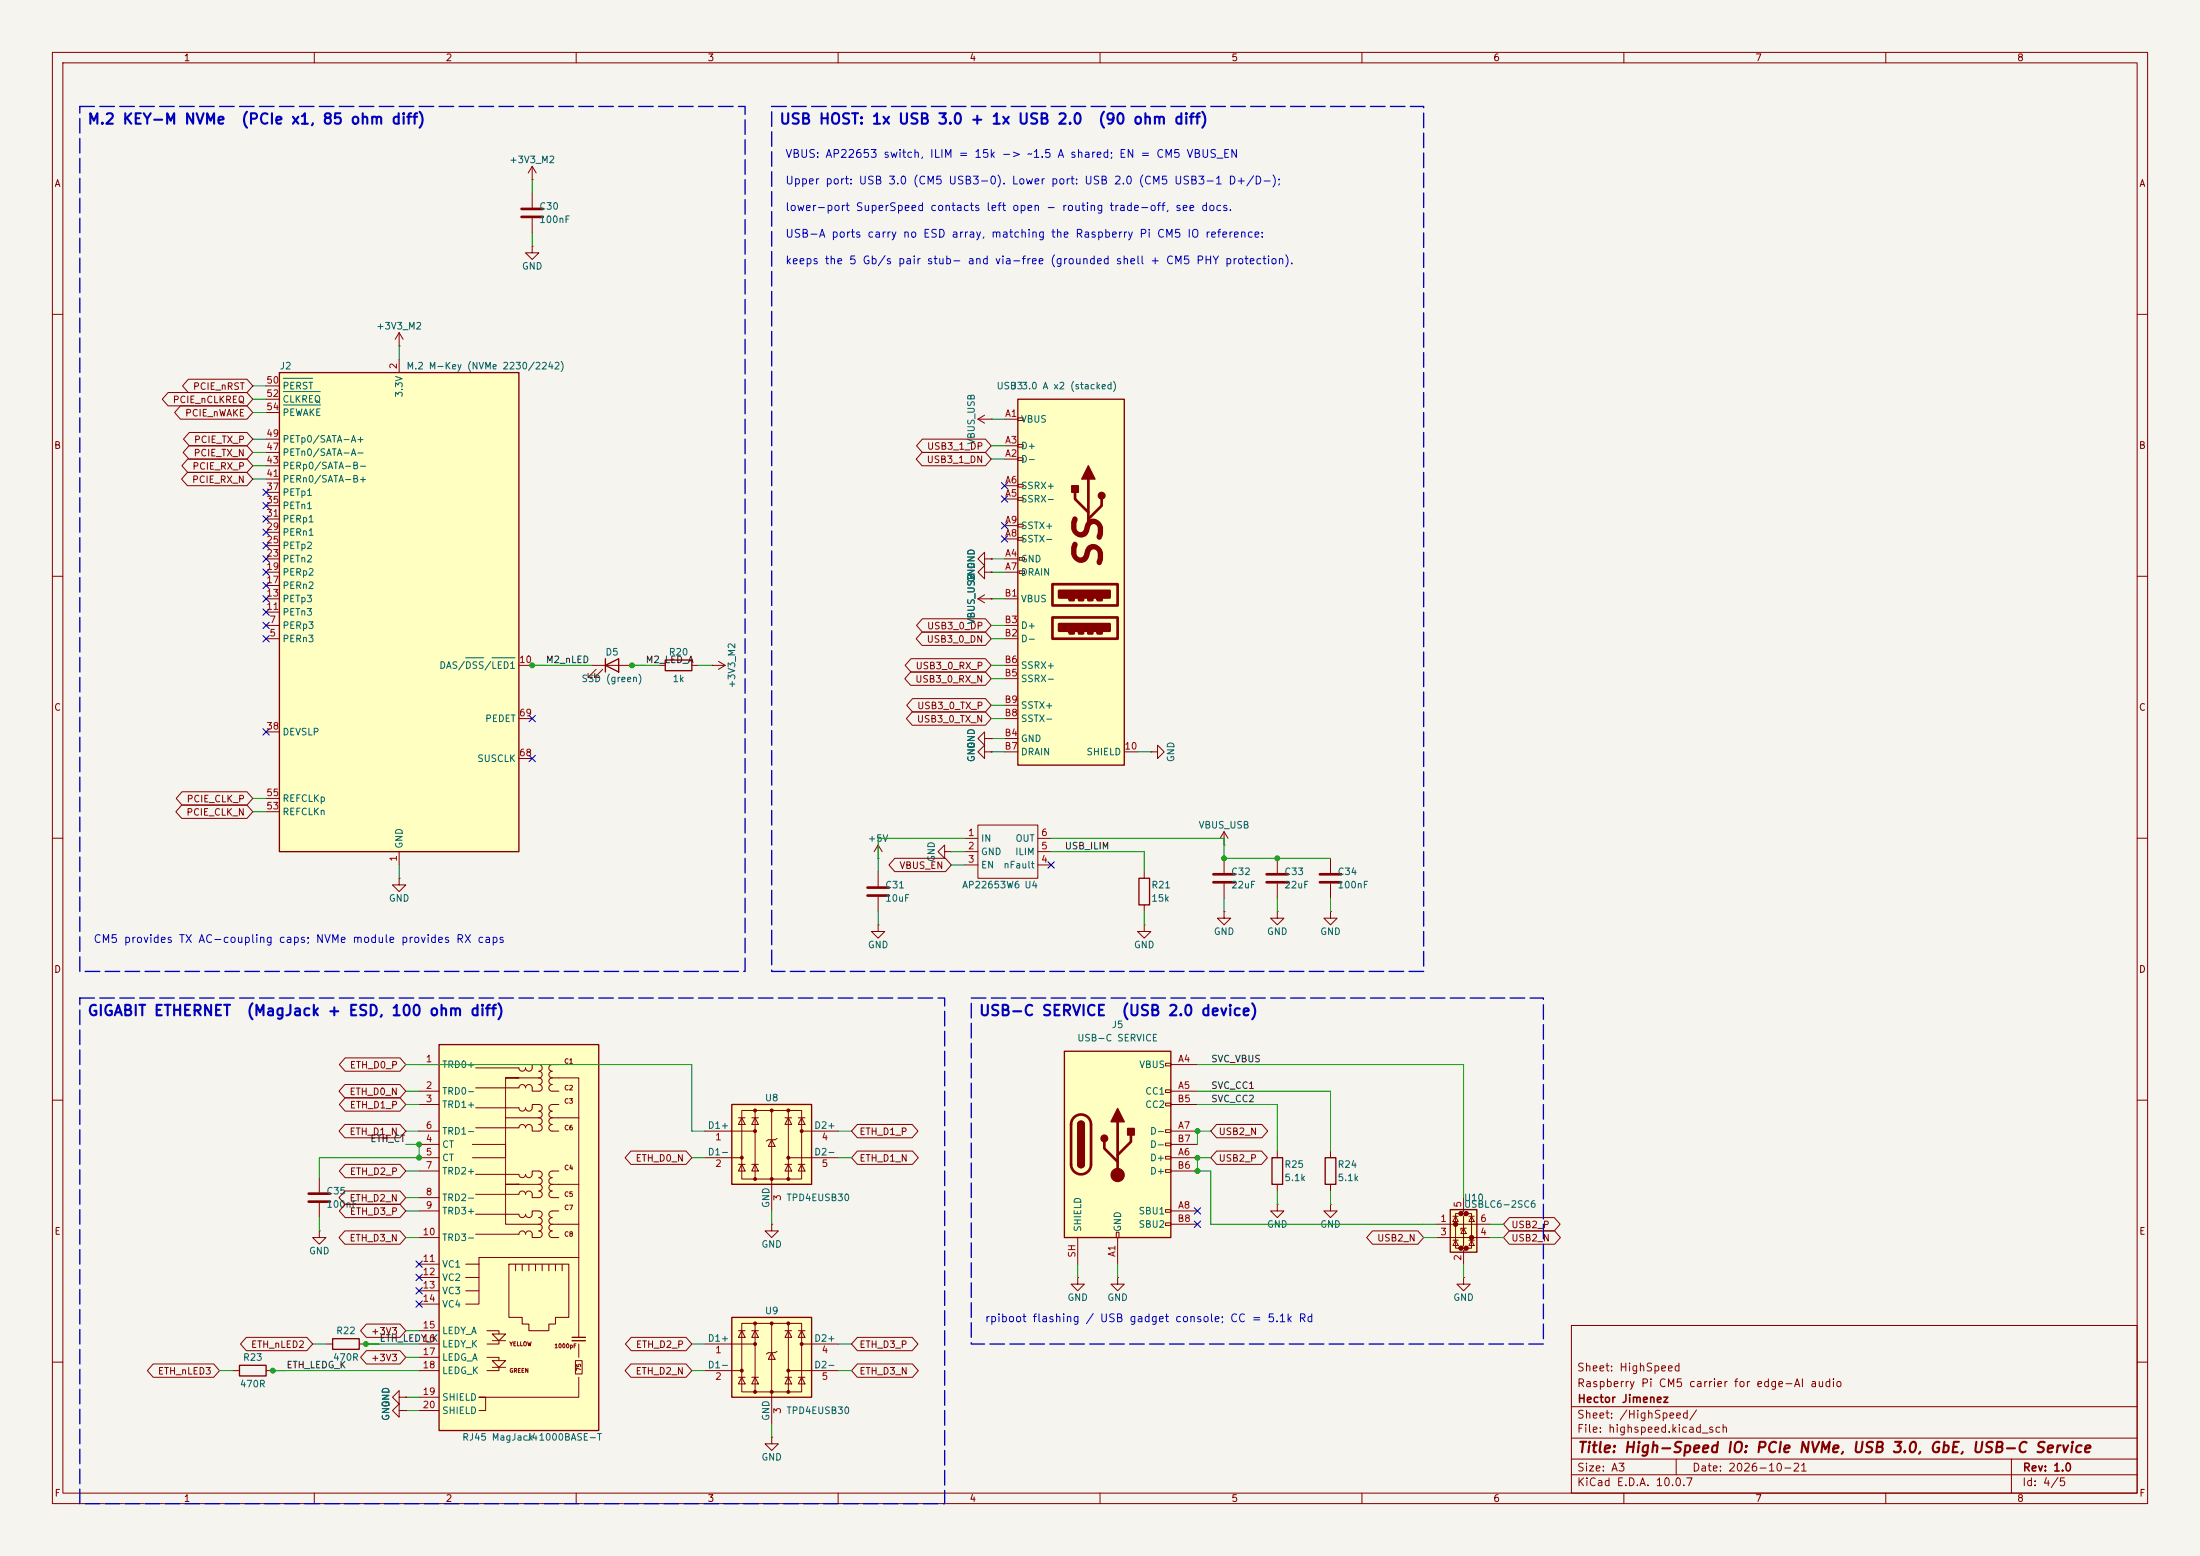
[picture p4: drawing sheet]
<svg xmlns="http://www.w3.org/2000/svg" width="420mm" height="297mm" viewBox="0 0 420 297" stroke-linecap="round" stroke-linejoin="round" font-family="sans-serif">
<path d="M0 0h420v297h-420z" fill="#f5f4ef" stroke="#f5f4ef" stroke-width=".19"/>
<g fill="none" stroke="#840000" stroke-width=".19">
<path d="M10 10h400v277h-400zM12 12h396v273h-396zM60 10v2M110 10v2M160 10v2M210 10v2M260 10v2M310 10v2M360 10v2M10 60h2M408 60h2M10 110h2"/>
<path d="M408 110h2M10 160h2M408 160h2M10 210h2M408 210h2M300 253h108v32h-108zM10 260h2M300 278.5h108M300 274.5h108M300 268.5h108M320 278.5v3M384 278.5v6.5"/>
<path d="M408 260h2M60 285v2M110 285v2M160 285v2M210 285v2M260 285v2M300 281.5h108M310 285v2M360 285v2"/>
</g>
<path d="M139.7 210.8h15.2v15.3h-15.2z" fill="#ffffc2"/>
<g fill="none" stroke="#840000" stroke-width=".19">
<path d="M134.6 215.9h9.5M141 213.4h1.2M141.6 212h11.4v13h-11.4zM141.6 213.4l.6 1.2h-1.2zM143.5 213.4h1.3M144.1 213.4l.7 1.2h-1.3zM144.1 212v13M147.3 217.6l.7 1.2h-1.3zM147.3 212v19.1M148.3 217.3l-.3 .3h-1.3l-.4 .2M149.9 213.4h1.2M150.5 213.4l.6 1.2h-1.2z"/>
<path d="M150.5 212v13M152.4 213.4h1.3M153 213.4l.7 1.2h-1.3zM153 215.9h7M134.6 221h7M141 222.2h1.2M141.6 222.2l.6 1.3h-1.2zM143.5 222.2h1.3M144.1 222.2l.7 1.3h-1.3zM149.9 222.2h1.2M150.5 222.2l.6 1.3h-1.2zM150.5 221h9.5"/>
<path d="M152.4 222.2h1.3M153 222.2l.7 1.3h-1.3zM76.2 266.7v-1.3l-1.3 1.3 1.3 1.3v-1.3h1.3M77.5 266.7h.1"/>
</g>
<path d="M139.7 210.8h15.2v15.3h-15.2z" fill="none" stroke="#840000" stroke-width=".25"/>
<g fill="#840000" stroke="#840000" stroke-width=".19">
<circle cx="141.6" cy="221" r=".28"/>
<circle cx="144.1" cy="212" r=".28"/>
<circle cx="144.1" cy="215.9" r=".28"/>
<circle cx="144.1" cy="225" r=".28"/>
<circle cx="147.3" cy="212" r=".28"/>
<circle cx="147.3" cy="225" r=".28"/>
<circle cx="150.5" cy="212" r=".28"/>
<circle cx="150.5" cy="221" r=".28"/>
<circle cx="150.5" cy="225" r=".28"/>
<circle cx="153" cy="215.9" r=".28"/>
</g>
<path d="M83.8 199.4h30.5v73.6h-30.5z" fill="#ffffc2"/>
<g fill="none" stroke="#840000" stroke-width=".19">
<path d="M80 203.2h3.8M80 208.3h3.8M80 210.8h3.8M80 215.9h3.8M80 218.4h3.8M90.2 218.4h6.3v2.6h-6.3M90.8 203.8h8.3a.64 .64 0 0 0 .6 .7 .64 .64 0 0 0 .6-.7 .64 .64 0 0 0 .7 .7 .64 .64 0 0 0 .6-.7v-.6h1.3a.64 .64 0 0 1 .6 .6 .64 .64 0 0 1-.6 .7 .64 .64 0 0 1 .6 .6 .64 .64 0 0 1-.6 .6M90.8 211.5h8.3a.64 .64 0 0 0 .6 .6 .64 .64 0 0 0 .6-.6 .64 .64 0 0 0 .7 .6 .64 .64 0 0 0 .6-.6v-.7h1.3a.64 .64 0 0 1 .6 .7 .64 .64 0 0 1-.6 .6 .64 .64 0 0 1 .6 .6 .64 .64 0 0 1-.6 .7M96.5 205.7h2.6h-2.6v7.7h6.4M96.5 213.4v12.7h2.6h-2.6v7.6h6.4M98.4 205.7h4.5M102.9 207a.64 .64 0 0 1 .6 .6 .64 .64 0 0 1-.6 .7h-1.3v-.7a.64 .64 0 0 0-.6-.6 .64 .64 0 0 0-.7 .6 .64 .64 0 0 0-.6-.6 .64 .64 0 0 0-.6 .6h-8.3"/>
<path d="M102.9 213.4a.64 .64 0 0 1 .6 .6 .64 .64 0 0 1-.6 .6 .64 .64 0 0 1 .6 .7 .64 .64 0 0 1-.6 .6h-1.3v-.6a.64 .64 0 0 0-.6-.7 .64 .64 0 0 0-.7 .7 .64 .64 0 0 0-.6-.7 .64 .64 0 0 0-.6 .7h-8.3M102.9 205.7a.64 .64 0 0 1 .6 .7 .64 .64 0 0 1-.6 .6M105.4 205.7h5.1v34.3h-19.1v1.3M105.4 205.7a.63 .63 0 0 0-.6 .7 .63 .63 0 0 0 .6 .6M105.4 207a.63 .63 0 0 0-.6 .6 .63 .63 0 0 0 .6 .7h1.3M105.4 210.8a.63 .63 0 0 0-.6 .7 .63 .63 0 0 0 .6 .6 .64 .64 0 0 0-.6 .6 .64 .64 0 0 0 .6 .7M105.4 213.4a.63 .63 0 0 0-.6 .6 .63 .63 0 0 0 .6 .6 .64 .64 0 0 0-.6 .7 .64 .64 0 0 0 .6 .6h1.3M105.4 210.8h1.3M105.4 213.4h5.1M106.7 203.2h-1.3a.63 .63 0 0 0-.6 .6 .63 .63 0 0 0 .6 .7 .64 .64 0 0 0-.6 .6 .64 .64 0 0 0 .6 .6M61 224.8v2.8M61 229.6v2.8"/>
<path d="M80 223.5h3.8M80 228.6h3.8M80 231.1h3.8M80 236.2h3.8M80 221h3.8M90.8 224.2h8.3a.64 .64 0 0 0 .6 .6 .64 .64 0 0 0 .6-.6 .64 .64 0 0 0 .7 .6 .64 .64 0 0 0 .6-.6v-.7h1.3a.64 .64 0 0 1 .6 .7 .64 .64 0 0 1-.6 .6 .64 .64 0 0 1 .6 .6 .64 .64 0 0 1-.6 .7M90.8 231.8h8.3a.64 .64 0 0 0 .6 .6 .64 .64 0 0 0 .6-.6 .64 .64 0 0 0 .7 .6 .64 .64 0 0 0 .6-.6v-.7h1.3a.64 .64 0 0 1 .6 .7 .64 .64 0 0 1-.6 .6 .64 .64 0 0 1 .6 .7 .64 .64 0 0 1-.6 .6M98.4 226.1h4.5M102.9 226.1a.64 .64 0 0 1 .6 .6 .64 .64 0 0 1-.6 .6 .64 .64 0 0 1 .6 .7 .64 .64 0 0 1-.6 .6h-1.3v-.6a.64 .64 0 0 0-.6-.7 .64 .64 0 0 0-.7 .7 .64 .64 0 0 0-.6-.7 .64 .64 0 0 0-.6 .7h-8.3M102.9 233.7a.64 .64 0 0 1 .6 .6 .64 .64 0 0 1-.6 .6 .64 .64 0 0 1 .6 .7 .64 .64 0 0 1-.6 .6h-1.3v-.6a.64 .64 0 0 0-.6-.6 .64 .64 0 0 0-.7 .6 .64 .64 0 0 0-.6-.6 .64 .64 0 0 0-.6 .6h-8.3M105.4 223.5a.63 .63 0 0 0-.6 .7 .63 .63 0 0 0 .6 .6 .64 .64 0 0 0-.6 .6 .64 .64 0 0 0 .6 .7M105.4 226.1a.63 .63 0 0 0-.6 .6 .63 .63 0 0 0 .6 .6 .64 .64 0 0 0-.6 .7 .64 .64 0 0 0 .6 .6h1.3"/>
<path d="M105.4 233.7a.63 .63 0 0 0-.6 .6 .63 .63 0 0 0 .6 .6 .64 .64 0 0 0-.6 .7 .64 .64 0 0 0 .6 .6h1.3M105.4 226.1h5.1M105.4 223.5h1.3M105.4 233.7h5.1M106.7 231.1h-1.3a.63 .63 0 0 0-.6 .7 .63 .63 0 0 0 .6 .6 .64 .64 0 0 0-.6 .6 .64 .64 0 0 0 .6 .7M80 241.3h3.8M80 243.8h3.8M80 246.4h3.8M80 248.9h3.8M80 254h3.8M80 256.5h3.8M80 259.1h3.8"/>
<path d="M88.9 241.3h2.5M88.9 243.8h2.5M88.9 246.4h2.5M91.4 241.3v7.6h-2.5M93 254h2.2v.6M93 259.1h2.2v.6M94 254.6h2.5l-1.3 1.3zM94 259.7h2.5l-1.3 1.3zM94 255.9h2.5M95.2 255.9v.6h-2.2M97.2 241.3h11.4v10.2h-2.6v1.2h-1.2v1.3h-3.8v-1.3h-1.3v-1.2h-2.5zM98.4 241.3v1.3"/>
<path d="M99.7 241.3v1.3M101 241.3v1.3M102.2 241.3v1.3M103.5 241.3v1.3M104.8 241.3v1.3M106 241.3v1.3M107.3 241.3v1.3M109.9 259.7h1.2v2.6h-1.2zM110.5 240v15.3M110.5 256.5v2.6M44.4 261.6h1.3M50.8 261.6h1.3"/>
<path d="M80 261.6h3.8M80 266.7h3.8M80 269.2h3.8M94 261h2.5M95.2 261v.6h-2.2M110.5 262.9v3.8h-19.1h1.3v2.5h-1.3M147.3 274.3v1.3h1.3l-1.3 1.3-1.3-1.3h1.3M147.3 274.3h.1"/>
</g>
<path d="M83.8 199.4h30.5v73.6h-30.5zM109.2 255.3h2.6M109.2 255.9h2.6M45.7 260.6h5.1v2h-5.1z" fill="none" stroke="#840000" stroke-width=".25"/>
<path d="M58.9 227.8h4.1M58.9 229.4h4.1" fill="none" stroke="#840000" stroke-width=".51"/>
<path d="M139.7 251.5h15.2v15.2h-15.2z" fill="#ffffc2"/>
<g fill="none" stroke="#840000" stroke-width=".19">
<path d="M186.7 114.3l1.3 .8M186.7 114.3h2.5M188 109.2v-1.2l-1.3 1.2 1.3 1.3v-1.3h1.2M188 113.5l-1.3 .8M189.2 114.3h.1M189.2 109.2h.1M113 127h7.6M113.8 127.8l-1.5 1.5h.7h-.7v-.8M115.1 127.8l-1.6 1.5h.8h-.8v-.8M219.7 143.5h1.3v-1.3l1.2 1.3-1.2 1.3v-1.3M219.7 143.5h.1M233.7 158.8l-.8 1.2"/>
<path d="M233.7 158.8l.7 1.2M233.7 158.8v2.5M233.7 161.3h.1M254 174v1.3h1.3l-1.3 1.2-1.3-1.2h1.3M254 174h.1M134.6 256.5h9.5M141 254h1.2M141.6 252.6h11.4v13.1h-11.4zM141.6 254l.6 1.3h-1.2zM143.5 254h1.3M144.1 254l.7 1.3h-1.3zM144.1 252.6v13.1"/>
<path d="M147.3 258.2l.7 1.3h-1.3zM147.3 252.6v19.2M148.3 257.9l-.3 .3h-1.3l-.4 .2M149.9 254h1.2M150.5 254l.6 1.3h-1.2zM150.5 252.6v13.1M152.4 254h1.3M153 254l.7 1.3h-1.3zM153 256.5h7M134.6 261.6h7M141 262.9h1.2M141.6 262.9l.6 1.3h-1.2z"/>
<path d="M143.5 262.9h1.3M144.1 262.9l.7 1.3h-1.3zM149.9 262.9h1.2M150.5 262.9l.6 1.3h-1.2zM150.5 261.6h9.5M152.4 262.9h1.3M153 262.9l.7 1.3h-1.3z"/>
</g>
<path d="M115.6 127l2.5-1.3v2.6zM115.6 125.7v2.6M139.7 251.5h15.2v15.2h-15.2z" fill="none" stroke="#840000" stroke-width=".25"/>
<g fill="#840000" stroke="#840000" stroke-width=".19">
<circle cx="141.6" cy="261.6" r=".28"/>
<circle cx="144.1" cy="252.6" r=".28"/>
<circle cx="144.1" cy="256.5" r=".28"/>
<circle cx="144.1" cy="265.7" r=".28"/>
<circle cx="147.3" cy="252.6" r=".28"/>
<circle cx="147.3" cy="265.7" r=".28"/>
<circle cx="150.5" cy="252.6" r=".28"/>
<circle cx="150.5" cy="261.6" r=".28"/>
<circle cx="150.5" cy="265.7" r=".28"/>
<circle cx="153" cy="256.5" r=".28"/>
</g>
<path d="M276.9 230.9h5v8.1h-5z" fill="#ffffc2"/>
<g fill="#840000" stroke="#840000" stroke-width=".51">
<circle cx="277.9" cy="233.7" r=".25"/>
<circle cx="278.9" cy="231.6" r=".25"/>
<circle cx="278.9" cy="238.3" r=".25"/>
<circle cx="279.9" cy="231.6" r=".25"/>
<circle cx="279.9" cy="238.3" r=".25"/>
<circle cx="280.9" cy="236.2" r=".25"/>
</g>
<g fill="none" stroke="#840000" stroke-width=".19">
<path d="M125.7 127h1.3M132.1 127h1.2M186.7 157.5h11.4v10.1h-11.4zM188 143.5v-1.3l-1.3 1.3 1.3 1.3v-1.3h1.2M189.2 143.5h.1M167.6 163.8h.1M167.6 161.3l-.7 1.3M167.6 161.3l.8 1.3M167.6 161.3v2.5M184.1 160h2.6M184.1 162.6h2.6M184.1 165.1h2.6"/>
<path d="M198.1 160h2.6M198.1 162.6h2.6M198.1 165.1h2.6M254 163.8v2.8M254 168.7v2.8M243.8 219.7v1.3M254 219.7v1.3M243.8 226.1v1.2M254 226.1v1.2M274.3 233.7h10.2M274.3 236.2h10.2M277.4 236.7h1"/>
<path d="M277.4 232.2h1M277.9 232.2l.5 1h-1zM277.9 236.7l.5 1h-1zM278.9 231.6h-1v6.7h1M279.4 228.6v2.5l-.5 .5h1l-.5 .6v5.5l-.5 .6h1l-.5 .5v2.5M279.4 234.4l.5 1.1h-1zM279.9 234.4h-1v.4M279.9 231.6h1v6.7h-1M280.4 236.7h1M280.4 232.2h1M280.9 232.2l.5 1h-1zM280.9 236.7l.5 1h-1z"/>
<path d="M213.4 243.8v1.3h1.2l-1.2 1.3-1.3-1.3h1.3M213.4 243.8h.1M279.4 243.8v1.3h1.3l-1.3 1.3-1.3-1.3h1.3M279.4 243.8h.1"/>
</g>
<path d="M127 126h5.1v2h-5.1zM242.8 221h2.1v5.1h-2.1zM253 221h2v5.1h-2zM276.9 230.9h5v8.1h-5z" fill="none" stroke="#840000" stroke-width=".25"/>
<path d="M252 166.9h4M252 168.4h4" fill="none" stroke="#840000" stroke-width=".51"/>
<path d="M194.3 76.2h20.3v69.9h-20.3z" fill="#ffffc2"/>
<g fill="none" stroke="#840000" stroke-width=".19">
<path d="M101.6 34.3h.1M101.6 31.8l-.8 1.2M101.6 31.8l.8 1.2M101.6 31.8v2.5M101.6 36.8v2.8M101.6 47v1.3h1.3l-1.3 1.2-1.3-1.2h1.3M101.6 47h.1M101.6 41.7v2.8M76.2 66h.1M76.2 63.5l-.8 1.3M76.2 63.5l.8 1.3M76.2 63.5v2.5"/>
<path d="M188 79.2l-1.3 .8M194.3 79.8h1v.5h-1zM186.7 80h2.5M186.7 80l1.3 .8M189.2 80h.1M191.8 80h2.5M191.8 87.6h2.5M191.8 85.1h2.5M191.8 95.3h2.5M191.8 92.7h2.5M194.3 84.8h1v.5h-1zM194.3 87.4h1v.5h-1z"/>
<path d="M194.3 92.5h1v.5h-1zM194.3 95h1v.5h-1zM188 106.7v-1.3l-1.3 1.3 1.3 1.3v-1.3h1.2M189.2 106.7h.1M191.8 106.7h2.5M191.8 109.2h2.5M191.8 102.9h2.5M191.8 100.3h2.5M191.8 114.3h2.5M191.8 119.4h2.5M194.3 100.1h1v.5h-1zM194.3 102.6h1v.5h-1z"/>
<path d="M194.6 106.4h1v.5h-1zM194.6 109h1v.5h-1zM135.9 127h.1M135.9 127h2.5M137.2 126.2l1.2 .8M138.4 127l-1.2 .8M191.8 121.9h2.5M191.8 129.5h2.5M191.8 127h2.5M191.8 137.2h2.5M191.8 134.6h2.5M188 141v-1.3l-1.3 1.3 1.3 1.2v-1.2h1.2"/>
<path d="M189.2 141h.1M191.8 143.5h2.5M191.8 141h2.5M214.6 143.5h2.6M167.6 176.5v1.3h1.3l-1.3 1.3-1.2-1.3h1.2M167.6 176.5h.1M167.6 166.4v2.8M167.6 171.2v2.8M180.3 162.6v-1.3l-1.2 1.3 1.2 1.2v-1.2h1.3M181.6 162.6h.1M243.8 229.9v1.2h1.3l-1.3 1.3-1.2-1.3h1.2M243.8 229.9h.1"/>
<path d="M76.2 269.2v-1.2l-1.3 1.2 1.3 1.3v-1.3h1.3M77.5 269.2h.1"/>
</g>
<g fill="none" stroke="#840000" stroke-width=".51">
<path d="M99.6 39.9h4M99.6 41.4h4M205.2 94v1.3l2.6 2.5M207.8 91.4v8.9M210.3 95.3v1.2l-2.5 2.6M200.9 111.5h12.5v4.1h-12.5zM200.9 117.9h12.5v4h-12.5zM204.2 114.3h.8v.3h-.8zM206 114.3h.8v.3h-.8zM207.8 114.3h.7v.3h-.7zM209.5 114.3h.8v.3h-.8zM204.2 120.7h.8v.2h-.8z"/>
<path d="M206 120.7h.8v.2h-.8zM207.8 120.7h.7v.2h-.7zM209.5 120.7h.8v.2h-.8zM165.6 169.4h4.1M165.6 170.9h4.1"/>
</g>
<g fill="#840000" stroke="#840000" stroke-width=".51">
<path d="M202.2 112.8h9.6v1.2h-9.6z"/>
<path d="M202.2 119.1h9.6v1.3h-9.6z"/>
</g>
<g fill="#840000" stroke="#840000" stroke-width=".25">
<path d="M204.6 92.7h1.3v1.3h-1.3z"/>
<path d="M207.8 88.9l1.2 2.5h-2.5z"/>
<circle cx="210.3" cy="94.6" r=".63"/>
</g>
<path d="M194.3 76.2h20.3v69.9h-20.3z" fill="none" stroke="#840000" stroke-width=".25"/>
<path d="M53.3 71.1h45.8v91.5h-45.8z" fill="#ffffc2"/>
<path d="M53.3 71.1h45.8v91.5h-45.8z" fill="none" stroke="#840000" stroke-width=".25"/>
<g fill="none" stroke="#840000" stroke-width=".19">
<path d="M50.8 73.7h2.5M50.8 76.2h2.5M50.8 78.7h2.5M76.2 68.6v2.5M50.8 99.1h2.5M50.8 96.5h2.5M50.8 94h2.5M50.8 91.4h2.5M50.8 88.9h2.5M50.8 86.4h2.5M50.8 83.8h2.5M50.8 119.4h2.5"/>
<path d="M50.8 116.8h2.5M50.8 114.3h2.5M50.8 111.8h2.5M50.8 109.2h2.5M50.8 106.7h2.5M50.8 104.1h2.5M50.8 101.6h2.5M50.8 121.9h2.5M50.8 139.7h2.5M99.1 127h2.5M99.1 137.2h2.5M50.8 154.9h2.5"/>
<path d="M50.8 152.4h2.5M99.1 144.8h2.5M76.2 167.6v1.3h1.3l-1.3 1.3-1.3-1.3h1.3M76.2 167.6h.1M76.2 162.6v2.5M254 229.9v1.2h1.3l-1.3 1.3-1.3-1.3h1.3M254 229.9h.1M205.7 243.8v1.3h1.3l-1.3 1.3-1.2-1.3h1.2M205.7 243.8h.1"/>
</g>
<path d="M54.1 72.2h5.6M54.1 74.8h7M54.1 77.3h7.1M88.9 125.6h3.4M93.9 125.6h4.4" fill="none" stroke="#006464" stroke-width=".19"/>
<path d="M203.2 200.7h20.3v35.5h-20.3z" fill="#ffffc2"/>
<g fill="none" stroke="#840000" stroke-width=".19">
<path d="M32.1 74.9h15l1.2 1.3-1.2 1.3h-15l-1.1-1.3zM34.4 77.5h12.7l1.2 1.2-1.2 1.3h-12.7l-1.1-1.3zM36 72.4h11.1l1.2 1.3-1.2 1.2h-11.1l-1.2-1.2zM35.8 90.2h11.3l1.2 1.2-1.2 1.3h-11.3l-1.1-1.3zM35.8 87.6h11.3l1.2 1.3-1.2 1.3h-11.3l-1.1-1.3zM36.1 85.1h11l1.2 1.3-1.2 1.2h-11l-1.1-1.2zM36.1 82.5h11l1.2 1.3-1.2 1.3h-11l-1.1-1.3zM176 86.4h12.1l1.1 1.2-1.1 1.3h-12.1l-1.1-1.3zM176.1 83.8h12l1.1 1.3-1.1 1.3h-12l-1.1-1.3zM176.1 118.1h12l1.1 1.3-1.1 1.3h-12l-1.1-1.3zM189.2 106.7h.1M189.2 114.3h.1"/>
<path d="M189.2 109.2h.1M173.8 128.3h14.3l1.1 1.2-1.1 1.3h-14.3l-1.1-1.3zM173.9 125.7h14.2l1.1 1.3-1.1 1.3h-14.2l-1.1-1.3zM174.1 135.9h14l1.1 1.3-1.1 1.2h-14l-1.1-1.2zM174.2 133.3h13.9l1.1 1.3-1.1 1.3h-13.9l-1.1-1.3zM176 120.6h12.1l1.1 1.3-1.1 1.3h-12.1l-1.1-1.3zM34.7 153.7h12.4l1.2 1.2-1.2 1.3h-12.4l-1.1-1.3zM34.7 151.1h12.4l1.2 1.3-1.2 1.3h-12.4l-1.1-1.3zM189.2 143.5h.1M189.2 141h.1M170.8 163.8h9.7l1.1 1.3-1.1 1.3h-9.7l-1.1-1.3zM218.4 176.5v1.3h1.3l-1.3 1.3-1.2-1.3h1.2"/>
<path d="M218.4 176.5h.1M218.4 166.4v1.2M218.4 172.7v1.3M233.7 174v1.3h1.2l-1.2 1.2-1.3-1.2h1.3M233.7 174h.1M233.7 163.8v2.8M233.7 168.7v2.8M243.8 174v1.3h1.3l-1.3 1.2-1.2-1.2h1.2M243.8 174h.1M243.8 163.8v2.8M243.8 168.7v2.8M65.8 207h10.6l1.1 1.3-1.1 1.3h-10.6l-1.1-1.3z"/>
<path d="M65.8 214.6h10.6l1.1 1.3-1.1 1.3h-10.6l-1.1-1.3zM65.9 201.9h10.5l1.1 1.3-1.1 1.3h-10.5l-1.1-1.3zM65.9 209.5h10.5l1.1 1.3-1.1 1.3h-10.5l-1.1-1.3zM120.4 219.7h10.6l1.1 1.3-1.1 1.3h-10.6l-1.1-1.3zM163.7 219.7h10.5l1.1 1.3-1.1 1.3h-10.5l-1.1-1.3zM163.7 214.6h10.4l1.1 1.3-1.1 1.3h-10.4l-1.1-1.3zM222.5 202.9h1v.6h-1zM222.5 208h1v.5h-1zM222.5 210.6h1v.5h-1zM222.5 215.6h1v.6h-1zM222.5 218.2h1v.5h-1zM223.5 203.2h5.1"/>
<path d="M223.5 208.3h5.1M223.5 215.9h5.1M223.5 210.8h5.1M223.5 218.4h5.1M232.3 219.7h8.5l1.2 1.3-1.2 1.3h-8.5l-1.2-1.3zM232.3 214.6h8.6l1.1 1.3-1.1 1.3h-8.6l-1.2-1.3zM61 234.9v1.3h1.2l-1.2 1.3-1.3-1.3h1.3M61 234.9h.1M65.8 227.3h10.6l1.1 1.3-1.1 1.3h-10.6l-1.1-1.3zM65.8 234.9h10.6l1.1 1.3-1.1 1.3h-10.6l-1.1-1.3zM65.9 229.9h10.5l1.1 1.2-1.1 1.3h-10.5l-1.1-1.3zM65.9 222.2h10.5l1.1 1.3-1.1 1.3h-10.5l-1.1-1.3z"/>
<path d="M147.3 233.7v1.2h1.3l-1.3 1.3-1.3-1.3h1.3M147.3 233.7h.1M205.7 236.2v5.1M213.1 235.2h.5v1h-.5zM213.4 236.2v5.1M222.5 220.7h1v.5h-1zM222.5 223.3h1v.5h-1zM222.5 230.9h1v.5h-1zM222.5 233.4h1v.5h-1zM223.5 221h5.1M223.5 231.1h5.1M223.5 223.5h5.1"/>
<path d="M223.5 233.7h5.1M262 234.9h8.7l1.1 1.3-1.1 1.3h-8.7l-1.1-1.3zM288.1 234.9h8.7l1.1 1.3-1.1 1.3h-8.7l-1.1-1.3zM288.1 232.4h8.6l1.1 1.3-1.1 1.3h-8.6l-1.1-1.3zM47 255.3h11.6l1.1 1.2-1.1 1.3h-11.6l-1.1-1.3zM62.2 256.5h1.3M68.6 256.5h1.2M69.9 257.8h6.5l1.1 1.3-1.1 1.3h-6.5l-1.1-1.3zM69.9 252.7h6.5l1.1 1.3-1.1 1.3h-6.5l-1.1-1.3zM120.5 255.3h10.5l1.1 1.2-1.1 1.3h-10.5l-1.1-1.3zM163.7 255.3h10.4l1.1 1.2-1.1 1.3h-10.4l-1.1-1.3zM29.2 260.3h11.6l1.1 1.3-1.1 1.3h-11.6l-1.1-1.3z"/>
<path d="M77.5 266.7h.1M77.5 269.2h.1M120.4 260.3h10.6l1.1 1.3-1.1 1.3h-10.6l-1.1-1.3zM163.7 260.3h10.5l1.1 1.3-1.1 1.3h-10.5l-1.1-1.3z"/>
</g>
<path d="M217.4 167.6h2.1v5.1h-2.1zM203.2 200.7h20.3v35.5h-20.3zM205.7 214.6a.64 .64 0 0 1 .7-.6 .64 .64 0 0 1 .6 .6M205.7 222.2a.64 .64 0 0 0 .7 .7 .64 .64 0 0 0 .6-.7M63.5 255.5h5.1v2.1h-5.1z" fill="none" stroke="#840000" stroke-width=".25"/>
<path d="M231.6 166.9h4.1M231.6 168.4h4.1M241.8 166.9h4.1M241.8 168.4h4.1M205 213.3a1.9 1.9 0 0 1 2.1-.4 1.9 1.9 0 0 1 1.2 1.7v7.6a1.91 1.91 0 0 1-1.9 1.9 1.91 1.91 0 0 1-1.9-1.9v-7.7l.1-.7zM210.8 217.9v1.3l2.6 2.5M213.4 214.1v10.2M215.9 216.7v1.2l-2.5 2.6" fill="none" stroke="#840000" stroke-width=".51"/>
<g fill="#840000" stroke="#840000" stroke-width=".25">
<path d="M205.7 214.6h1.3v7.6h-1.3z"/>
<path d="M205.9 214.2a.64 .64 0 0 1 .7-.2 .64 .64 0 0 1 .4 .6h-1.3z"/>
<path d="M205.7 222.2h1.3a.64 .64 0 0 1-.6 .7 .64 .64 0 0 1-.7-.7z"/>
<path d="M213.4 211.6l1.2 2.5h-2.5z"/>
<path d="M215.3 215.4h1.2v1.3h-1.2z"/>
<circle cx="210.8" cy="217.3" r=".63"/>
</g>
<circle cx="213.4" cy="224.3" r="1.27" fill="#840000" stroke="#840000" stroke-width=".19"/>
<g fill="none" stroke="#009600" stroke-width=".19">
<path d="M101.6 34.3v2.5M101.6 44.5v2.5M48.3 76.2h2.5M48.3 73.7h2.5M48.3 78.7h2.5M76.2 66v2.6M48.3 91.4h2.5M48.3 88.9h2.5M48.3 86.4h2.5M48.3 83.8h2.5M189.2 85.1h2.6M189.2 80h2.6"/>
<path d="M189.2 87.6h2.6M189.2 114.3h2.6M189.2 109.2h2.6M189.2 106.7h2.6M189.2 119.4h2.6M101.6 127h11.4M120.6 127h5.1M133.3 127h2.6M189.2 127h2.6M189.2 134.6h2.6M189.2 137.2h2.6M189.2 129.5h2.6"/>
<path d="M189.2 121.9h2.6M48.3 152.4h2.5M48.3 154.9h2.5M189.2 141h2.6M189.2 143.5h2.6M217.2 143.5h2.5M76.2 165.1v2.5M167.6 174v2.5M181.6 162.6h2.5M181.6 165.1h2.5M184.1 160h-16.5v6.4M200.7 160h33v3.8h20.3"/>
<path d="M200.7 162.6h17.7v3.8M218.4 174v2.5M233.7 171.5v2.5M243.8 171.5v2.5M254 171.5v2.5M77.5 218.4h2.5v2.6h-19v3.8M77.5 203.2h54.6v12.7h2.5M77.5 215.9h2.5M77.5 210.8h2.5M77.5 208.3h2.5M160 215.9h2.6M228.6 210.8h15.2v8.9"/>
<path d="M228.6 203.2h50.8v25.4M228.6 208.3h25.4v11.4M231.1 215.9h-2.5v2.5M61 232.4v2.5M77.5 223.5h2.5M77.5 236.2h2.5M77.5 228.6h2.5M77.5 231.1h2.5M132.1 221h2.5M147.3 231.1v2.6M160 221h2.6M231.1 221h-2.5v2.5h2.5v10.2h43.2"/>
<path d="M243.8 227.3v2.6M254 227.3v2.6M271.8 236.2h2.5M284.5 236.2h2.5M284.5 233.7h2.5M59.7 256.5h2.5M69.8 256.5h10.2M77.5 254h2.5M77.5 259.1h2.5M132.1 256.5h2.5M160 256.5h2.6M205.7 241.3v2.5"/>
<path d="M213.4 241.3v2.5M279.4 241.3v2.5M41.9 261.6h2.5M52.1 261.6h27.9M77.5 266.7h2.5M77.5 269.2h2.5M132.1 261.6h2.5M147.3 271.8v2.5M160 261.6h2.6"/>
</g>
<g fill="none" stroke="#000084" stroke-width=".19">
<path d="M50.2 98.5l1.2 1.2M50.2 93.4l1.2 1.2M50.2 95.9l1.2 1.2M51.4 98.5l-1.2 1.2M51.4 93.4l-1.2 1.2M51.4 95.9l-1.2 1.2M191.2 92.1l1.2 1.2M191.2 99.7l1.2 1.2M191.2 94.6l1.2 1.3M192.4 92.1l-1.2 1.2M192.4 99.7l-1.2 1.2M192.4 94.6l-1.2 1.3"/>
<path d="M50.2 118.8l1.2 1.2M50.2 101l1.2 1.2M50.2 113.7l1.2 1.2M50.2 111.2l1.2 1.2M50.2 108.6l1.2 1.2M50.2 106.1l1.2 1.2M50.2 103.5l1.2 1.2M50.2 116.2l1.2 1.2M51.4 118.8l-1.2 1.2M51.4 101l-1.2 1.2M51.4 113.7l-1.2 1.2M51.4 111.2l-1.2 1.2"/>
<path d="M51.4 108.6l-1.2 1.2M51.4 106.1l-1.2 1.2M51.4 103.5l-1.2 1.2M51.4 116.2l-1.2 1.2M191.2 102.3l1.2 1.2M192.4 102.3l-1.2 1.2M50.2 139.1l1.2 1.2M50.2 121.3l1.2 1.2M51.4 139.1l-1.2 1.2M51.4 121.3l-1.2 1.2M101 136.6l1.2 1.2M102.2 136.6l-1.2 1.2"/>
<path d="M101 144.2l1.2 1.2M102.2 144.2l-1.2 1.2M200.1 164.5l1.2 1.2M201.3 164.5l-1.2 1.2M228 230.5l1.2 1.2M228 233.1l1.2 1.2M229.2 230.5l-1.2 1.2M229.2 233.1l-1.2 1.2M79.4 240.7l1.2 1.2M79.4 245.8l1.2 1.2M79.4 243.2l1.2 1.2M79.4 248.3l1.2 1.2"/>
<path d="M80.6 240.7l-1.2 1.2M80.6 245.8l-1.2 1.2M80.6 243.2l-1.2 1.2M80.6 248.3l-1.2 1.2"/>
</g>
<path d="M15.2 20.3h127v165.1h-127zM147.3 20.3h124.5v165.1h-124.5zM15.2 190.5h165.1v96.5h-165.1zM185.4 190.5h109.2v66h-109.2z" fill="none" stroke="#0000c2" stroke-width=".25" stroke-dasharray="2.8 1"/>
<g fill="#009600" stroke="#009600" stroke-width=".19">
<circle cx="101.6" cy="127" r=".46"/>
<circle cx="120.6" cy="127" r=".46"/>
<circle cx="233.7" cy="163.8" r=".46"/>
<circle cx="228.6" cy="215.9" r=".46"/>
<circle cx="228.6" cy="221" r=".46"/>
<circle cx="243.8" cy="163.8" r=".46"/>
<circle cx="228.6" cy="223.5" r=".46"/>
<circle cx="69.8" cy="256.5" r=".46"/>
<circle cx="52.1" cy="261.6" r=".46"/>
<circle cx="80" cy="218.4" r=".46"/>
<circle cx="80" cy="221" r=".46"/>
</g>
<text font-size="5.1" fill="#840000" x="211.6" y="109.1" transform="rotate(-90 211.6 109.1)">SS</text>
<g font-size="2" fill="#0000c2">
<text x="16.6" y="24.2">M.2 KEY-M NVMe</text>
<text x="45.9" y="24.2">(PCIe x1, 85 ohm diff)</text>
<text x="148.7" y="24.2">USB HOST: 1x USB 3.0 + 1x USB 2.0</text>
<text x="209.5" y="24.2">(90 ohm diff)</text>
<text x="16.6" y="194.4">GIGABIT ETHERNET</text>
<text x="47" y="194.4">(MagJack + ESD, 100 ohm diff)</text>
<text x="186.8" y="194.4">USB-C SERVICE</text>
<text x="214" y="194.4">(USB 2.0 device)</text>
</g>
<text font-size="2" fill="#840000" x="301" y="277.8">Title: High-Speed IO: PCIe NVMe, USB 3.0, GbE, USB-C Service</text>
<g font-size="1.5" fill="#0000c2">
<text x="149.8" y="35.6">Upper port: USB 3.0 (CM5 USB3-0). Lower port: USB 2.0 (CM5 USB3-1 D+/D-);</text>
<text x="149.8" y="30.5">VBUS: AP22653 switch, ILIM = 15k -&gt; ~1.5 A shared; EN = CM5 VBUS_EN</text>
<text x="149.8" y="40.7">lower-port SuperSpeed contacts left open - routing trade-off, see docs.</text>
<text x="149.8" y="45.7">USB-A ports carry no ESD array, matching the Raspberry Pi CM5 IO reference:</text>
<text x="149.8" y="50.8">keeps the 5 Gb/s pair stub- and via-free (grounded shell + CM5 PHY protection).</text>
<text x="17.7" y="180.4">CM5 provides TX AC-coupling caps; NVMe module provides RX caps</text>
<text x="187.9" y="252.7">rpiboot flashing / USB gadget console; CC = 5.1k Rd</text>
</g>
<g font-size="1.5" fill="#840000">
<text x="300.9" y="262.1">Sheet: HighSpeed</text>
<text x="300.9" y="265.1">Raspberry Pi CM5 carrier for edge-AI audio</text>
<text x="301" y="268.1">Hector Jimenez</text>
<text x="300.9" y="273.8">File: highspeed.kicad_sch</text>
<text x="300.9" y="271.1">Sheet: /HighSpeed/</text>
<text x="300.9" y="281.2">Size: A3</text>
<text x="322.9" y="281.2">Date: 2026-10-21</text>
<text x="386" y="281.2">Rev: 1.0</text>
<text x="300.9" y="284">KiCad E.D.A. 10.0.7</text>
<text x="385.9" y="284">Id: 4/5</text>
</g>
<g font-size="1.3" fill="#840000">
<text x="35" y="12">1</text>
<text x="85" y="12">2</text>
<text x="135" y="12">3</text>
<text x="185" y="12">4</text>
<text x="235" y="12">5</text>
<text x="285" y="12">6</text>
<text x="335" y="12">7</text>
<text x="385" y="12">8</text>
<text x="10.3" y="36">A</text>
<text x="408.3" y="36">A</text>
<text x="32.9" y="77.3">PCIE_nCLKREQ</text>
<text x="36.7" y="74.7">PCIE_nRST</text>
<text x="35.2" y="79.8">PCIE_nWAKE</text>
<text x="10.2" y="86">B</text>
<text x="36.6" y="90">PCIE_RX_P</text>
<text x="36.9" y="87.4">PCIE_TX_N</text>
<text x="36.9" y="84.9">PCIE_TX_P</text>
<text x="176.8" y="88.7">USB3_1_DN</text>
<text x="176.9" y="86.1">USB3_1_DP</text>
<text x="408.2" y="86">B</text>
<text x="36.6" y="92.5">PCIE_RX_N</text>
<text x="176.8" y="123">USB3_0_DN</text>
<text x="176.9" y="120.4">USB3_0_DP</text>
<text x="174.6" y="130.6">USB3_0_RX_N</text>
<text x="174.7" y="128.1">USB3_0_RX_P</text>
<text x="10.2" y="136">C</text>
<text x="175" y="135.7">USB3_0_TX_P</text>
<text x="408.2" y="136">C</text>
<text x="174.9" y="138.2">USB3_0_TX_N</text>
<text x="35.5" y="156">PCIE_CLK_N</text>
<text x="35.5" y="153.5">PCIE_CLK_P</text>
<text x="171.6" y="166.2">VBUS_EN</text>
<text x="10.2" y="186">D</text>
<text x="408.2" y="186">D</text>
<text x="66.6" y="209.3">ETH_D0_N</text>
<text x="66.7" y="204.3">ETH_D0_P</text>
<text x="66.7" y="211.9">ETH_D1_P</text>
<text x="66.6" y="217">ETH_D1_N</text>
<text x="164" y="217">ETH_D1_P</text>
<text x="232.5" y="217">USB2_N</text>
<text x="66.7" y="224.6">ETH_D2_P</text>
<text x="121.2" y="222">ETH_D0_N</text>
<text x="164" y="222">ETH_D1_N</text>
<text x="232.5" y="222">USB2_P</text>
<text x="66.6" y="229.7">ETH_D2_N</text>
<text x="66.7" y="232.2">ETH_D3_P</text>
<text x="10.3" y="236">E</text>
<text x="66.6" y="237.3">ETH_D3_N</text>
<text x="262.8" y="237.3">USB2_N</text>
<text x="288.4" y="237.3">USB2_N</text>
<text x="288.4" y="234.7">USB2_P</text>
<text x="408.3" y="236">E</text>
<text x="47.8" y="257.6">ETH_nLED2</text>
<text x="70.7" y="255.1">+3V3</text>
<text x="121.3" y="257.6">ETH_D2_P</text>
<text x="164" y="257.6">ETH_D3_P</text>
<text x="30" y="262.7">ETH_nLED3</text>
<text x="70.7" y="260.1">+3V3</text>
<text x="121.2" y="262.7">ETH_D2_N</text>
<text x="164" y="262.7">ETH_D3_N</text>
<text x="10.3" y="286">F</text>
<text x="35" y="287">1</text>
<text x="85" y="287">2</text>
<text x="135" y="287">3</text>
<text x="185" y="287">4</text>
<text x="235" y="287">5</text>
<text x="285" y="287">6</text>
<text x="335" y="287">7</text>
<text x="385" y="287">8</text>
<text x="408.3" y="286">F</text>
</g>
<g font-size="1.3" fill="#006464">
<text x="97.1" y="31.4">+3V3_M2</text>
<text x="102.9" y="40.3">C30</text>
<text x="102.9" y="42.9">100nF</text>
<text x="99.5" y="51.8">GND</text>
<text x="71.7" y="63.2">+3V3_M2</text>
<text x="53.3" y="70.8">J2</text>
<text x="77.5" y="70.8">M.2 M-Key (NVMe 2230/2242)</text>
<text x="53.8" y="74.6">PERST</text>
<text x="53.8" y="77.2">CLKREQ</text>
<text x="77.2" y="76" transform="rotate(-90 77.2 76)">3.3V</text>
<text x="190.1" y="74.6">USB</text>
<text x="193" y="74.6">J33.0 A x2 (stacked)</text>
<text x="53.8" y="79.7">PEWAKE</text>
<text x="194.8" y="81">VBUS</text>
<text x="53.8" y="89.9">PERp0/SATA-B-</text>
<text x="53.8" y="87.3">PETn0/SATA-A-</text>
<text x="53.8" y="84.8">PETp0/SATA-A+</text>
<text x="186.4" y="85" transform="rotate(-90 186.4 85)">VBUS_USB</text>
<text x="194.8" y="88.6">D-</text>
<text x="194.8" y="86.1">D+</text>
<text x="53.8" y="94.9">PETp1</text>
<text x="53.8" y="92.4">PERn0/SATA-B+</text>
<text x="194.8" y="93.7">SSRX+</text>
<text x="53.8" y="100">PERp1</text>
<text x="53.8" y="97.5">PETn1</text>
<text x="194.8" y="96.2">SSRX-</text>
<text x="194.8" y="101.3">SSTX+</text>
<text x="53.8" y="107.6">PETn2</text>
<text x="53.8" y="105.1">PETp2</text>
<text x="53.8" y="102.6">PERn1</text>
<text x="194.8" y="107.6">GND</text>
<text x="194.8" y="103.8">SSTX-</text>
<text x="53.8" y="112.7">PERn2</text>
<text x="53.8" y="110.2">PERp2</text>
<text x="186.4" y="111.3" transform="rotate(-90 186.4 111.3)">GND</text>
<text x="194.8" y="110.2">DRAIN</text>
<text x="53.8" y="117.8">PETn3</text>
<text x="53.8" y="115.3">PETp3</text>
<text x="186.4" y="119.3" transform="rotate(-90 186.4 119.3)">VBUS_USB GND</text>
<text x="194.8" y="115.3">VBUS</text>
<text x="53.8" y="122.9">PERn3</text>
<text x="53.8" y="120.3">PERp3</text>
<text x="115.5" y="125.4">D5</text>
<text x="127.6" y="125.4">R20</text>
<text x="194.8" y="122.9">D-</text>
<text x="194.8" y="120.3">D+</text>
<text x="83.8" y="128">DAS/DSS/LED1</text>
<text x="110.9" y="130.5">SSD (green)</text>
<text x="128.3" y="130.5">1k</text>
<text x="140.7" y="131.5" transform="rotate(-90 140.7 131.5)">+3V3_M2</text>
<text x="194.8" y="130.5">SSRX-</text>
<text x="194.8" y="128">SSRX+</text>
<text x="194.8" y="135.6">SSTX+</text>
<text x="53.8" y="140.7">DEVSLP</text>
<text x="92.5" y="138.1">PEDET</text>
<text x="186.4" y="143" transform="rotate(-90 186.4 143)">GND</text>
<text x="194.8" y="141.9">GND</text>
<text x="194.8" y="138.1">SSTX-</text>
<text x="91" y="145.7">SUSCLK</text>
<text x="186.4" y="145.6" transform="rotate(-90 186.4 145.6)">GND</text>
<text x="194.8" y="144.5">DRAIN</text>
<text x="207.3" y="144.5">SHIELD</text>
<text x="224.5" y="145.6" transform="rotate(-90 224.5 145.6)">GND</text>
<text x="53.8" y="155.9">REFCLKn</text>
<text x="53.8" y="153.4">REFCLKp</text>
<text x="165.6" y="161">+5V</text>
<text x="187.2" y="161">IN</text>
<text x="193.8" y="161">OUT</text>
<text x="228.7" y="158.4">VBUS_USB</text>
<text x="77.2" y="162.1" transform="rotate(-90 77.2 162.1)">GND</text>
<text x="178.8" y="164.6" transform="rotate(-90 178.8 164.6)">GND</text>
<text x="187.2" y="163.5">GND</text>
<text x="187.2" y="166.1">EN</text>
<text x="191.5" y="166.1">nFault</text>
<text x="193.7" y="163.5">ILIM</text>
<text x="234.9" y="167.3">C32</text>
<text x="245.1" y="167.3">C33</text>
<text x="255.3" y="167.3">C34</text>
<text x="74.1" y="172.4">GND</text>
<text x="168.9" y="169.9">C31</text>
<text x="168.9" y="172.4">10uF</text>
<text x="183.6" y="169.9">AP22653W6 U4</text>
<text x="219.7" y="169.9">R21</text>
<text x="219.7" y="172.4">15k</text>
<text x="234.9" y="169.9">22uF</text>
<text x="245.1" y="169.9">22uF</text>
<text x="255.3" y="169.9">100nF</text>
<text x="231.6" y="178.8">GND</text>
<text x="241.8" y="178.8">GND</text>
<text x="251.9" y="178.8">GND</text>
<text x="165.6" y="181.3">GND</text>
<text x="216.4" y="181.3">GND</text>
<text x="212.1" y="196.5">J5</text>
<text x="205.6" y="199.1">USB-C SERVICE</text>
<text x="84.3" y="204.2">TRD0+</text>
<text x="84.3" y="209.2">TRD0-</text>
<text x="217.4" y="204.2">VBUS</text>
<text x="218.5" y="209.2">CC1</text>
<text x="84.3" y="211.8">TRD1+</text>
<text x="135" y="215.8">D1+</text>
<text x="145.9" y="210.5">U8</text>
<text x="155.3" y="215.8">D2+</text>
<text x="218.5" y="211.8">CC2</text>
<text x="84.3" y="219.4">CT</text>
<text x="84.3" y="221.9">CT</text>
<text x="84.3" y="216.9">TRD1-</text>
<text x="135" y="220.8">D1-</text>
<text x="155.3" y="220.8">D2-</text>
<text x="219.4" y="221.9">D+</text>
<text x="219.4" y="216.9">D-</text>
<text x="219.4" y="219.4">D-</text>
<text x="84.3" y="224.5">TRD2+</text>
<text x="219.4" y="224.5">D+</text>
<text x="245.1" y="223.2">R25</text>
<text x="245.1" y="225.8">5.1k</text>
<text x="255.3" y="223.2">R24</text>
<text x="255.3" y="225.8">5.1k</text>
<text x="62.2" y="228.3">C35</text>
<text x="62.2" y="230.8">100nF</text>
<text x="84.3" y="229.6">TRD2-</text>
<text x="84.3" y="232.1">TRD3+</text>
<text x="147.2" y="230.7" transform="rotate(-90 147.2 230.7)">GND</text>
<text x="150" y="229.6">TPD4EUSB30</text>
<text x="217.3" y="232.1">SBU1</text>
<text x="279.4" y="229.6">U10</text>
<text x="279.4" y="230.8">USBLC6-2SC6</text>
<text x="58.9" y="239.7">GND</text>
<text x="84.3" y="237.2">TRD3-</text>
<text x="145.3" y="238.5">GND</text>
<text x="206.7" y="235.2" transform="rotate(-90 206.7 235.2)">SHIELD</text>
<text x="214.3" y="235.2" transform="rotate(-90 214.3 235.2)">GND</text>
<text x="217.3" y="234.6">SBU2</text>
<text x="241.8" y="234.6">GND</text>
<text x="251.9" y="234.6">GND</text>
<text x="84.3" y="242.3">VC1</text>
<text x="84.3" y="244.8">VC2</text>
<text x="84.3" y="247.3">VC3</text>
<text x="84.3" y="249.9">VC4</text>
<text x="145.9" y="251.2">U9</text>
<text x="203.7" y="248.6">GND</text>
<text x="211.3" y="248.6">GND</text>
<text x="277.3" y="248.6">GND</text>
<text x="64.1" y="255">R22</text>
<text x="84.3" y="255">LEDY_A</text>
<text x="84.3" y="257.5">LEDY_K</text>
<text x="135" y="256.4">D1+</text>
<text x="155.3" y="256.4">D2+</text>
<text x="46.3" y="260">R23</text>
<text x="63.5" y="260">470R</text>
<text x="84.3" y="260">LEDG_A</text>
<text x="84.3" y="262.6">LEDG_K</text>
<text x="135" y="261.5">D1-</text>
<text x="155.3" y="261.5">D2-</text>
<text x="45.7" y="265.1">470R</text>
<text x="74.6" y="268.8" transform="rotate(-90 74.6 268.8)">GND</text>
<text x="84.3" y="267.7">SHIELD</text>
<text x="74.6" y="271.3" transform="rotate(-90 74.6 271.3)">GND</text>
<text x="84.3" y="270.2">SHIELD</text>
<text x="88.1" y="275.3">RJ45 MagJack</text>
<text x="100.4" y="275.3">J41000BASE-T</text>
<text x="147.2" y="271.3" transform="rotate(-90 147.2 271.3)">GND</text>
<text x="150" y="270.2">TPD4EUSB30</text>
<text x="145.3" y="279.1">GND</text>
</g>
<g font-size="1.3" fill="#a90000">
<text x="76.1" y="70.6" transform="rotate(-90 76.1 70.6)">2</text>
<text x="50.7" y="73.5">50</text>
<text x="50.7" y="76.1">52</text>
<text x="50.7" y="83.7">49</text>
<text x="50.7" y="78.6">54</text>
<text x="191.8" y="79.9">A1</text>
<text x="50.7" y="88.8">43</text>
<text x="50.7" y="86.2">47</text>
<text x="191.8" y="87.5">A2</text>
<text x="191.8" y="85">A3</text>
<text x="50.7" y="93.8">37</text>
<text x="50.7" y="91.3">41</text>
<text x="191.8" y="95.1">A5</text>
<text x="191.8" y="92.6">A6</text>
<text x="50.7" y="101.5">29</text>
<text x="50.7" y="98.9">31</text>
<text x="50.7" y="96.4">35</text>
<text x="191.8" y="100.2">A9</text>
<text x="50.7" y="106.5">23</text>
<text x="50.7" y="104">25</text>
<text x="191.8" y="106.5">A4</text>
<text x="191.8" y="102.7">A8</text>
<text x="50.7" y="111.6">17</text>
<text x="50.7" y="109.1">19</text>
<text x="191.8" y="109.1">A7</text>
<text x="50.7" y="116.7">11</text>
<text x="50.7" y="114.2">13</text>
<text x="51.3" y="119.2">7</text>
<text x="191.7" y="114.2">B1</text>
<text x="191.7" y="119.2">B3</text>
<text x="51.3" y="121.8">5</text>
<text x="191.7" y="121.8">B2</text>
<text x="99" y="126.9">10</text>
<text x="191.7" y="129.4">B5</text>
<text x="191.7" y="126.9">B6</text>
<text x="99" y="137">69</text>
<text x="191.7" y="137">B8</text>
<text x="191.7" y="134.5">B9</text>
<text x="50.7" y="139.6">38</text>
<text x="191.7" y="140.8">B4</text>
<text x="191.7" y="143.4">B7</text>
<text x="214.6" y="143.4">10</text>
<text x="99" y="144.6">68</text>
<text x="50.7" y="154.8">53</text>
<text x="50.7" y="152.3">55</text>
<text x="184.7" y="159.9">1</text>
<text x="198.7" y="159.9">6</text>
<text x="76.1" y="164.6" transform="rotate(-90 76.1 164.6)">1</text>
<text x="184.7" y="162.4">2</text>
<text x="184.7" y="165">3</text>
<text x="198.7" y="165">4</text>
<text x="198.7" y="162.4">5</text>
<text x="81.2" y="203.1">1</text>
<text x="224.8" y="203.1">A4</text>
<text x="81.2" y="208.1">2</text>
<text x="224.8" y="208.1">A5</text>
<text x="81.2" y="210.7">3</text>
<text x="81.2" y="215.8">6</text>
<text x="224.7" y="210.7">B5</text>
<text x="224.8" y="215.8">A7</text>
<text x="81.2" y="218.3">4</text>
<text x="81.2" y="220.8">5</text>
<text x="136.4" y="218">1</text>
<text x="156.7" y="218">4</text>
<text x="224.7" y="218.3">B7</text>
<text x="224.8" y="220.8">A6</text>
<text x="81.2" y="223.4">7</text>
<text x="136.4" y="223">2</text>
<text x="156.7" y="223">5</text>
<text x="224.7" y="223.4">B6</text>
<text x="81.2" y="228.5">8</text>
<text x="81.2" y="231">9</text>
<text x="149.4" y="229.3" transform="rotate(-90 149.4 229.3)">3</text>
<text x="224.7" y="233.5">B8</text>
<text x="224.8" y="231">A8</text>
<text x="274.9" y="233.5">1</text>
<text x="279.3" y="230.6" transform="rotate(-90 279.3 230.6)">5</text>
<text x="282.5" y="233.5">6</text>
<text x="80.6" y="236.1">10</text>
<text x="274.9" y="236.1">3</text>
<text x="282.5" y="236.1">4</text>
<text x="80.6" y="241.2">11</text>
<text x="80.6" y="243.7">12</text>
<text x="205.6" y="240.2" transform="rotate(-90 205.6 240.2)">SH</text>
<text x="213.2" y="240" transform="rotate(-90 213.2 240)">A1</text>
<text x="279.3" y="240.8" transform="rotate(-90 279.3 240.8)">2</text>
<text x="80.6" y="246.2">13</text>
<text x="80.6" y="248.8">14</text>
<text x="80.6" y="253.9">15</text>
<text x="80.6" y="256.4">16</text>
<text x="80.6" y="258.9">17</text>
<text x="80.6" y="261.5">18</text>
<text x="136.4" y="258.6">1</text>
<text x="136.4" y="263.7">2</text>
<text x="156.7" y="258.6">4</text>
<text x="156.7" y="263.7">5</text>
<text x="80.6" y="266.6">19</text>
<text x="80.6" y="269.1">20</text>
<text x="149.4" y="270" transform="rotate(-90 149.4 270)">3</text>
</g>
<g font-size="1.3" fill="#0f0f0f">
<text x="104.1" y="126.9">M2_nLED</text>
<text x="123.2" y="126.9">M2_LED_A</text>
<text x="203.2" y="162.4">USB_ILIM</text>
<text x="231.1" y="203.1">SVC_VBUS</text>
<text x="231.1" y="208.2">SVC_CC1</text>
<text x="231.1" y="210.7">SVC_CC2</text>
<text x="70.6" y="218.3">ETH_CT</text>
<text x="72.4" y="256.4">ETH_LEDY_K</text>
<text x="54.6" y="261.5">ETH_LEDG_K</text>
</g>
<g font-size=".9" fill="#840000">
<text x="107.6" y="203.2">C1</text>
<text x="107.6" y="208.3">C2</text>
<text x="107.6" y="210.9">C3</text>
<text x="107.6" y="215.9">C6</text>
<text x="107.6" y="223.6">C4</text>
<text x="107.6" y="228.6">C5</text>
<text x="107.6" y="231.2">C7</text>
<text x="107.6" y="236.3">C8</text>
</g>
<g font-size=".8" fill="#840000">
<text x="97.2" y="257.1">YELLOW</text>
<text x="105.8" y="257.5">1000pF</text>
<text x="97.2" y="262.2">GREEN</text>
<text x="111.1" y="261.8" transform="rotate(-90 111.1 261.8)">75</text>
</g>
</svg>
